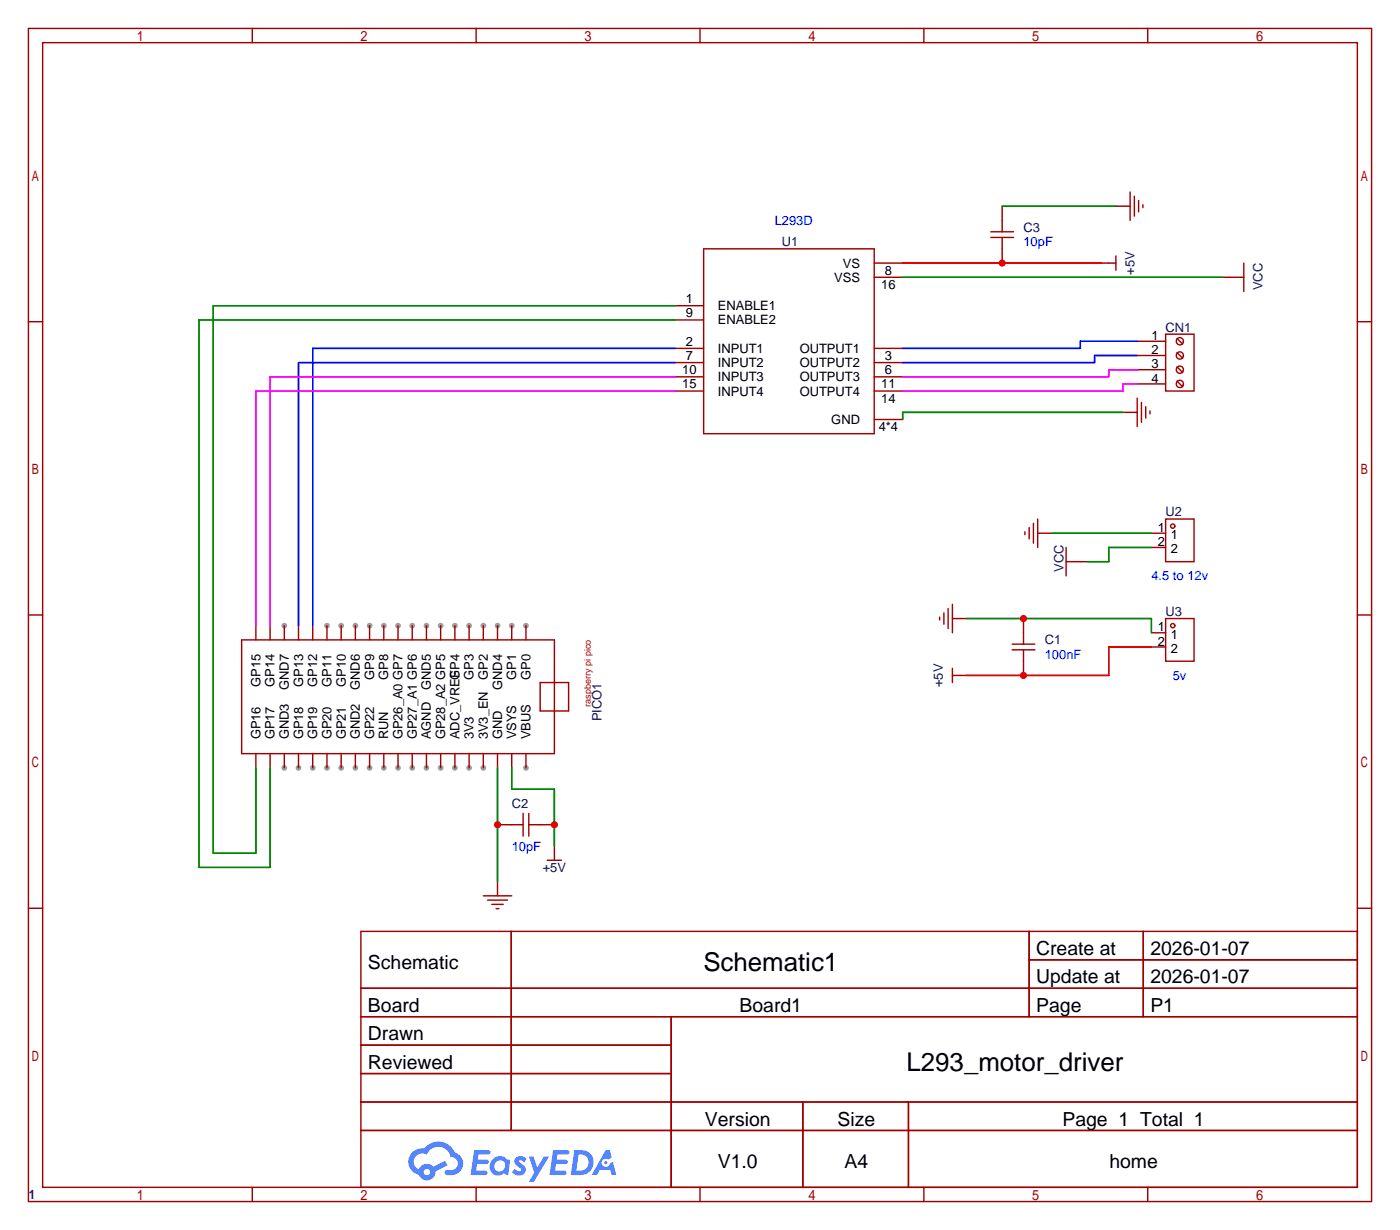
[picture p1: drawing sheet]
<svg xmlns="http://www.w3.org/2000/svg" width="250mm" height="220mm" viewBox="0 0 250 220" stroke-linecap="round" stroke-linejoin="round" font-family="sans-serif">
<g fill="#999">
<circle cx="94" cy="137.2" r=".51"/>
<circle cx="86.4" cy="137.2" r=".51"/>
<circle cx="83.8" cy="137.2" r=".51"/>
<circle cx="81.3" cy="137.2" r=".51"/>
<circle cx="78.7" cy="137.2" r=".51"/>
<circle cx="76.2" cy="137.2" r=".51"/>
<circle cx="73.7" cy="137.2" r=".51"/>
<circle cx="71.1" cy="137.2" r=".51"/>
<circle cx="68.6" cy="137.2" r=".51"/>
<circle cx="66" cy="137.2" r=".51"/>
<circle cx="63.5" cy="137.2" r=".51"/>
<circle cx="61" cy="137.2" r=".51"/>
<circle cx="58.4" cy="137.2" r=".51"/>
<circle cx="55.9" cy="137.2" r=".51"/>
<circle cx="53.3" cy="137.2" r=".51"/>
<circle cx="50.8" cy="137.2" r=".51"/>
<circle cx="50.8" cy="111.8" r=".51"/>
<circle cx="58.4" cy="111.8" r=".51"/>
<circle cx="61" cy="111.8" r=".51"/>
<circle cx="63.5" cy="111.8" r=".51"/>
<circle cx="66" cy="111.8" r=".51"/>
<circle cx="68.6" cy="111.8" r=".51"/>
<circle cx="71.1" cy="111.8" r=".51"/>
<circle cx="73.7" cy="111.8" r=".51"/>
<circle cx="76.2" cy="111.8" r=".51"/>
<circle cx="78.7" cy="111.8" r=".51"/>
<circle cx="81.3" cy="111.8" r=".51"/>
<circle cx="83.8" cy="111.8" r=".51"/>
<circle cx="86.4" cy="111.8" r=".51"/>
<circle cx="88.9" cy="111.8" r=".51"/>
<circle cx="91.4" cy="111.8" r=".51"/>
<circle cx="94" cy="111.8" r=".51"/>
</g>
<g fill="none" stroke="#a10000" stroke-width=".25">
<path d="M5.1 5.1h240v209.5h-240zM7.6 7.6h234.9v204.5h-234.9zM45.1 5.1v2.5M85.1 5.1v2.5M125.1 5.1v2.5M165.1 5.1v2.5M205.1 5.1v2.5M5.1 57.5h2.5M242.5 57.5h2.6M5.1 109.9h2.5M242.5 109.9h2.6M5.1 162.2h2.5"/>
<path d="M64.5 166.4h178v45.7h-178zM64.5 176.5h178M91.3 166.4v35.5M183.9 166.4v15.2M183.9 171.4h58.6M204.3 166.4v15.2M242.5 162.2h2.6M64.5 181.6h178M64.5 186.7h55.4M64.5 196.8h178M64.5 191.8h55.4M119.9 181.6v30.5"/>
<path d="M143.5 196.8v15.3M162.3 196.8v15.3M45.1 212.1v2.5M64.5 201.9h178M85.1 212.1v2.5M125.1 212.1v2.5M165.1 212.1v2.5M205.1 212.1v2.5"/>
</g>
<g fill="#5487ff">
<path d="M92.2 206.8a1.3 1.3 0 0 1 1.9 .3l-.4 .6a.54 .54 0 0 0-1-.3l.2 .3a1.58 1.58 0 0 1 1 1.5 1.43 1.43 0 0 1-2.4 .2l.5-.6a.64 .64 0 0 0 .5 .4 .64 .64 0 0 0 .6-.2l-.1-.3a1.6 1.6 0 0 1-1.1-1.5z"/>
<path d="M94.5 206.6h.8l.7 2 1.2-2h.9l-2.7 4.5h-.9l1-1.6z"/>
<path d="M84.7 205.4h1.7a1.31 1.31 0 0 1 1.2 .2 .4 .4 0 0 1-.4 .6h-1.7l-.1 .9h1.6a.4 .4 0 0 1 .3 .5 .4 .4 0 0 1-.4 .3h-1.7l-.1 1.2h.8a1.23 1.23 0 0 1 1.2 .2 .39 .39 0 0 1-.4 .6h-2.6z"/>
<path d="M98.8 205.4h1.7a1.32 1.32 0 0 1 1.2 .2 .39 .39 0 0 1-.3 .6h-1.8l-.1 .9h1.6a.4 .4 0 0 1 .4 .5 .4 .4 0 0 1-.5 .3h-1.6l-.2 1.2h.8a1.23 1.23 0 0 1 1.2 .2 .39 .39 0 0 1-.4 .6h-2.6z"/>
<path d="M108.2 205.4h.8l.3 1.4-.6 .3a.75 .75 0 0 0-1.1 .3 .75 .75 0 0 0 .4 1.1 .75 .75 0 0 0 1-.7l.5-.3 .6 2.4h-.8l-.3-1h-1.8l-.5 1h-1z"/>
<path d="M102.6 205.4l-.6 4.5h1.4a2.27 2.27 0 0 0 2.7-2.3 2.27 2.27 0 0 0-2.7-2.2zM103.4 206.2a1.5 1.5 0 0 1 1.8 1.5 1.5 1.5 0 0 1-1.9 1.4h-.3z"/>
<path d="M88 207.1a1.62 1.62 0 0 0-.4 2.1 1.62 1.62 0 0 0 2.1 .6l.3-.3 .4 .3 .4 .1 .3-2.5-.1-.2-.5-.1a1.58 1.58 0 0 0-2.5 0zM88.6 207.6a.98 .98 0 0 1 1.6 .2 .98 .98 0 0 1-.6 1.4 .94 .94 0 0 1-1.2-.4 .94 .94 0 0 1 .2-1.2z"/>
<path d="M73.7 205.8a2.37 2.37 0 0 0 1.1 4 1.54 1.54 0 0 0 1.8 1 1.54 1.54 0 0 0 1.2-1.6l2.2-1.1-.5-.7-2.1 1a1.57 1.57 0 0 0-2.6 .5 1.5 1.5 0 0 1-.7-2.1 1.5 1.5 0 0 1 2.2-.5 2.23 2.23 0 0 1 2.3-1.5 2.23 2.23 0 0 1 1.9 1.9 1.16 1.16 0 0 1 1.3 1.1 1.16 1.16 0 0 1-1.1 1.2h-.7a.47 .47 0 0 0-.6 .4 .47 .47 0 0 0 .5 .5 2.23 2.23 0 0 0 2.2-.6 2.23 2.23 0 0 0 .5-2.3 2.16 2.16 0 0 0-1.3-1.1 3.2 3.2 0 0 0-5.5-.8l-1.1 .1zM75.7 209.4a.6 .6 0 0 1 1.2 0 .6 .6 0 0 1-1.2 0z"/>
<circle cx="108.2" cy="207.7" r=".28"/>
</g>
<g fill="none" stroke="#a10000" stroke-width=".25">
<path d="M179.1 36.8v4.6M199.4 36.8h2.5M201.9 34.3v5.1M202.7 35.1v3.5M203.5 35.8v2M204.2 36.6v.5M120.6 54.6h5.1M120.6 57.1h5.1M125.7 44.4h30.5v33.1h-30.5zM156.2 47h5.1M156.2 49.5h5.1M177 42.4h4.1"/>
<path d="M177 41.4h4.1M179.1 42.4v4.6M196.8 47h2.6M199.4 45.7v2.6M208.3 59.7h5.1v10.1h-5.1zM218.4 49.5h3.8M222.2 47v5.1M120.6 62.2h5.1M120.6 64.8h5.1M120.6 67.3h5.1M120.6 69.8h5.1M156.2 62.2h5.1"/>
<path d="M156.2 74.9h5.1M156.2 64.8h5.1M156.2 67.3h5.1M156.2 69.8h5.1M200.7 73.7h2.5M203.2 61h5.1M203.2 63.5h5.1M203.2 66h5.1M203.2 68.6h5.1M203.2 71.1v5.1M204 71.9v3.5M204.7 72.6v2.1"/>
<path d="M205.5 73.4v.5M210.3 68.1l1 1M210.3 65.5l1 1M210.3 63l1 1M210.3 60.5l1 1M183.1 95v.5M183.9 94.2v2.1M184.7 93.5v3.5M185.4 95.2h2.6M185.4 92.7v5.1M190.5 97.8v5.1M205.7 95.2h2.6"/>
<path d="M205.7 97.8h2.6M208.3 92.7h5.1v7.6h-5.1zM43.2 114.3h55.9v20.3h-55.9zM45.7 111.8v2.5M48.3 111.8v2.5M50.8 111.8v2.5M53.3 111.8v2.5M55.9 111.8v2.5M58.4 111.8v2.5M61 111.8v2.5M63.5 111.8v2.5M66 111.8v2.5"/>
<path d="M68.6 111.8v2.5M71.1 111.8v2.5M73.7 111.8v2.5M76.2 111.8v2.5M78.7 111.8v2.5M81.3 111.8v2.5M83.8 111.8v2.5M86.4 111.8v2.5M88.9 111.8v2.5M91.4 111.8v2.5M94 111.8v2.5M167.9 110.2v.5"/>
<path d="M168.7 109.5v2M169.4 108.7v3.6M170.2 107.9v5.1M170.2 119.4v2.5M170.2 110.5h2.5M180.8 116.1h4.1M180.8 115.1h4.1M182.9 110.5v4.6M182.9 116.1v4.5M190.5 100.3h3.8M205.7 113h2.6M205.7 115.6h2.6"/>
<path d="M208.3 110.5h5.1v7.6h-5.1zM45.7 134.6v2.6M48.3 134.6v2.6M50.8 134.6v2.6M53.3 134.6v2.6M55.9 134.6v2.6M58.4 134.6v2.6M61 134.6v2.6M63.5 134.6v2.6M66 134.6v2.6M68.6 134.6v2.6M71.1 134.6v2.6"/>
<path d="M73.7 134.6v2.6M76.2 134.6v2.6M78.7 134.6v2.6M81.3 134.6v2.6M83.8 134.6v2.6M86.4 134.6v2.6M88.9 134.6v2.6M91.4 134.6v2.6M94 134.6v2.6M96.5 121.9h5.1v5.1h-5.1zM170.2 120.6h2.5M88.9 157.5v2.5"/>
<path d="M88.9 147.3h4.6M93.5 145.3v4.1M94.5 147.3h4.6M94.5 145.3v4.1M97.8 153.7h2.5M99.1 151.1v2.6M86.4 160h5M87.1 160.8h3.6M87.9 161.5h2M88.6 162.3h.6"/>
<circle cx="210.8" cy="68.6" r=".64"/>
<circle cx="210.8" cy="63.5" r=".64"/>
<circle cx="210.8" cy="66" r=".64"/>
<circle cx="210.8" cy="61" r=".64"/>
<circle cx="209.5" cy="94" r=".38"/>
<circle cx="209.5" cy="111.8" r=".38"/>
</g>
<path d="M120.6 62.2h-64.7v49.6M120.6 64.8h-67.3v47M203.2 61h-10.2v1.2h-31.7M203.2 63.5h-7.6v1.3h-34.3" fill="none" stroke="#00f" stroke-width=".25"/>
<path d="M120.6 67.3h-72.3v44.5M120.6 69.8h-74.9v42M203.2 66h-5.1v1.3h-36.8M203.2 68.6h-2.5v1.2h-39.4" fill="none" stroke="#f0f" stroke-width=".25"/>
<path d="M161.3 47h35.5M205.7 115.6h-7.6v5h-25.4" fill="none" stroke="#f00" stroke-width=".25"/>
<path d="M179.1 36.8h20.3M120.6 54.6h-82.5v97.8h7.6v-15.2M120.6 57.1h-85v97.8h12.7v-17.7M161.3 49.5h57.1M200.7 73.7h-39.4v1.2M188 95.2h17.7M205.7 97.8h-7.6v2.5h-3.8M172.7 110.5h33v2.5M88.9 137.2v20.3M91.4 137.2v3.8h7.7v10.1" fill="none" stroke="#008700" stroke-width=".25"/>
<g fill="#c00">
<circle cx="179.1" cy="47" r=".63"/>
<circle cx="88.9" cy="147.3" r=".63"/>
<circle cx="182.9" cy="120.6" r=".63"/>
<circle cx="182.9" cy="110.5" r=".63"/>
<circle cx="99.1" cy="147.3" r=".63"/>
</g>
<g font-size="4.6">
<text x="125.7" y="173.5">Schematic1</text>
<text x="162" y="191.3">L293_motor_driver</text>
</g>
<g font-size="3.5">
<text x="65.8" y="173.1">Schematic</text>
<text x="185.2" y="170.6">Create at</text>
<text x="205.6" y="170.6">2026-01-07</text>
<text x="185.2" y="175.7">Update at</text>
<text x="205.6" y="175.7">2026-01-07</text>
<text x="65.8" y="180.7">Board</text>
<text x="65.8" y="185.8">Drawn</text>
<text x="132.2" y="180.7">Board1</text>
<text x="185.2" y="180.7">Page</text>
<text x="205.6" y="180.7">P1</text>
<text x="65.8" y="190.9">Reviewed</text>
<text x="125.9" y="201.1">Version</text>
<text x="149.7" y="201.1">Size</text>
<text x="189.9" y="201.1">Page 1 Total 1</text>
<text x="128.3" y="208.7">V1.0</text>
<text x="150.9" y="208.7">A4</text>
<text x="198.2" y="208.7">home</text>
</g>
<g font-size="2.3" fill="#00f">
<text x="138.4" y="40.2">L293D</text>
<text x="182.9" y="44">10pF</text>
<text x="205.7" y="103.7">4.5 to 12v</text>
<text x="186.7" y="117.6">100nF</text>
<text x="209.5" y="121.5">5v</text>
<text x="91.4" y="151.9">10pF</text>
</g>
<g font-size="2.3" fill="#000080">
<text x="182.9" y="41.4">C3</text>
<text x="139.7" y="44">U1</text>
<text x="202.7" y="49.1" transform="rotate(-90 202.7 49.1)">+5V</text>
<text x="225.6" y="51.9" transform="rotate(-90 225.6 51.9)">VCC</text>
<text x="208.3" y="59.2">CN1</text>
<text x="208.3" y="92.2">U2</text>
<text x="190" y="102.1" transform="rotate(-90 190 102.1)">VCC</text>
<text x="208.3" y="110">U3</text>
<text x="186.7" y="115.1">C1</text>
<text x="168.4" y="122.7" transform="rotate(-90 168.4 122.7)">+5V</text>
<text x="107.5" y="128.8" transform="rotate(-90 107.5 128.8)">PICO1</text>
<text x="91.4" y="144.3">C2</text>
<text x="97" y="155.7">+5V</text>
<text x="5.1" y="214.2">1</text>
</g>
<g font-size="2.3">
<text x="150.6" y="47.8">VS</text>
<text x="149" y="50.3">VSS</text>
<text x="157.5" y="51.6">16</text>
<text x="158.1" y="49.1">8</text>
<text x="122.5" y="54.1">1</text>
<text x="122.5" y="56.7">9</text>
<text x="128.3" y="55.4">ENABLE1</text>
<text x="128.3" y="58">ENABLE2</text>
<text x="122.5" y="61.8">2</text>
<text x="122.5" y="64.3">7</text>
<text x="128.3" y="63">INPUT1</text>
<text x="128.3" y="65.6">INPUT2</text>
<text x="142.9" y="63">OUTPUT1</text>
<text x="142.9" y="65.6">OUTPUT2</text>
<text x="158.1" y="64.3">3</text>
<text x="205.7" y="60.7">1</text>
<text x="205.7" y="63.3">2</text>
<text x="205.7" y="65.8">3</text>
<text x="121.9" y="66.8">10</text>
<text x="121.9" y="69.4">15</text>
<text x="128.3" y="68.1">INPUT3</text>
<text x="128.3" y="70.7">INPUT4</text>
<text x="142.9" y="68.1">OUTPUT3</text>
<text x="142.9" y="70.7">OUTPUT4</text>
<text x="157.5" y="69.4">11</text>
<text x="157.5" y="71.9">14</text>
<text x="158.1" y="66.8">6</text>
<text x="205.7" y="68.4">4</text>
<text x="148.5" y="75.7">GND</text>
<text x="157" y="77">4*4</text>
<text x="206.9" y="95">1</text>
<text x="206.9" y="97.6">2</text>
<text x="209.2" y="96.3">1</text>
<text x="209.2" y="98.8">2</text>
<text x="206.9" y="112.8">1</text>
<text x="206.9" y="115.3">2</text>
<text x="209.2" y="114.1">1</text>
<text x="209.2" y="116.6">2</text>
<text x="46.5" y="122.7" transform="rotate(-90 46.5 122.7)">GP15</text>
<text x="49.1" y="122.7" transform="rotate(-90 49.1 122.7)">GP14</text>
<text x="51.6" y="123.3" transform="rotate(-90 51.6 123.3)">GND7</text>
<text x="54.1" y="122.7" transform="rotate(-90 54.1 122.7)">GP13</text>
<text x="56.7" y="122.7" transform="rotate(-90 56.7 122.7)">GP12</text>
<text x="59.2" y="122.7" transform="rotate(-90 59.2 122.7)">GP11</text>
<text x="61.8" y="122.7" transform="rotate(-90 61.8 122.7)">GP10</text>
<text x="64.3" y="123.3" transform="rotate(-90 64.3 123.3)">GND6</text>
<text x="66.8" y="121.5" transform="rotate(-90 66.8 121.5)">GP9</text>
<text x="69.4" y="121.5" transform="rotate(-90 69.4 121.5)">GP8</text>
<text x="77" y="123.3" transform="rotate(-90 77 123.3)">GND5</text>
<text x="82.1" y="121.5" transform="rotate(-90 82.1 121.5)">GP4</text>
<text x="84.6" y="121.5" transform="rotate(-90 84.6 121.5)">GP3</text>
<text x="87.2" y="121.5" transform="rotate(-90 87.2 121.5)">GP2</text>
<text x="89.7" y="123.3" transform="rotate(-90 89.7 123.3)">GND4</text>
<text x="92.2" y="121.5" transform="rotate(-90 92.2 121.5)">GP1</text>
<text x="94.8" y="121.5" transform="rotate(-90 94.8 121.5)">GP0</text>
<text x="46.5" y="132.1" transform="rotate(-90 46.5 132.1)">GP16</text>
<text x="49.1" y="132.1" transform="rotate(-90 49.1 132.1)">GP17</text>
<text x="51.6" y="132.1" transform="rotate(-90 51.6 132.1)">GND3</text>
<text x="54.1" y="132.1" transform="rotate(-90 54.1 132.1)">GP18</text>
<text x="56.7" y="132.1" transform="rotate(-90 56.7 132.1)">GP19</text>
<text x="59.2" y="132.1" transform="rotate(-90 59.2 132.1)">GP20</text>
<text x="61.8" y="132.1" transform="rotate(-90 61.8 132.1)">GP21</text>
<text x="64.3" y="132.1" transform="rotate(-90 64.3 132.1)">GND2</text>
<text x="66.8" y="132.1" transform="rotate(-90 66.8 132.1)">GP22</text>
<text x="69.4" y="132.1" transform="rotate(-90 69.4 132.1)">RUN</text>
<text x="71.9" y="132.1" transform="rotate(-90 71.9 132.1)">GP26_A0 GP7</text>
<text x="74.5" y="132.1" transform="rotate(-90 74.5 132.1)">GP27_A1 GP6</text>
<text x="77" y="132.1" transform="rotate(-90 77 132.1)">AGND</text>
<text x="79.5" y="132.1" transform="rotate(-90 79.5 132.1)">GP28_A2 GP5</text>
<text x="82.1" y="132.1" transform="rotate(-90 82.1 132.1)">ADC_VREF</text>
<text x="84.6" y="132.1" transform="rotate(-90 84.6 132.1)">3V3</text>
<text x="87.2" y="132.1" transform="rotate(-90 87.2 132.1)">3V3_EN</text>
<text x="89.7" y="132.1" transform="rotate(-90 89.7 132.1)">GND</text>
<text x="92.2" y="132.1" transform="rotate(-90 92.2 132.1)">VSYS</text>
<text x="94.8" y="132.1" transform="rotate(-90 94.8 132.1)">VBUS</text>
</g>
<text font-size="1.6" fill="#a00000" x="105.6" y="126.2" transform="rotate(-90 105.6 126.2)">raspberry pi pico</text>
</svg>
